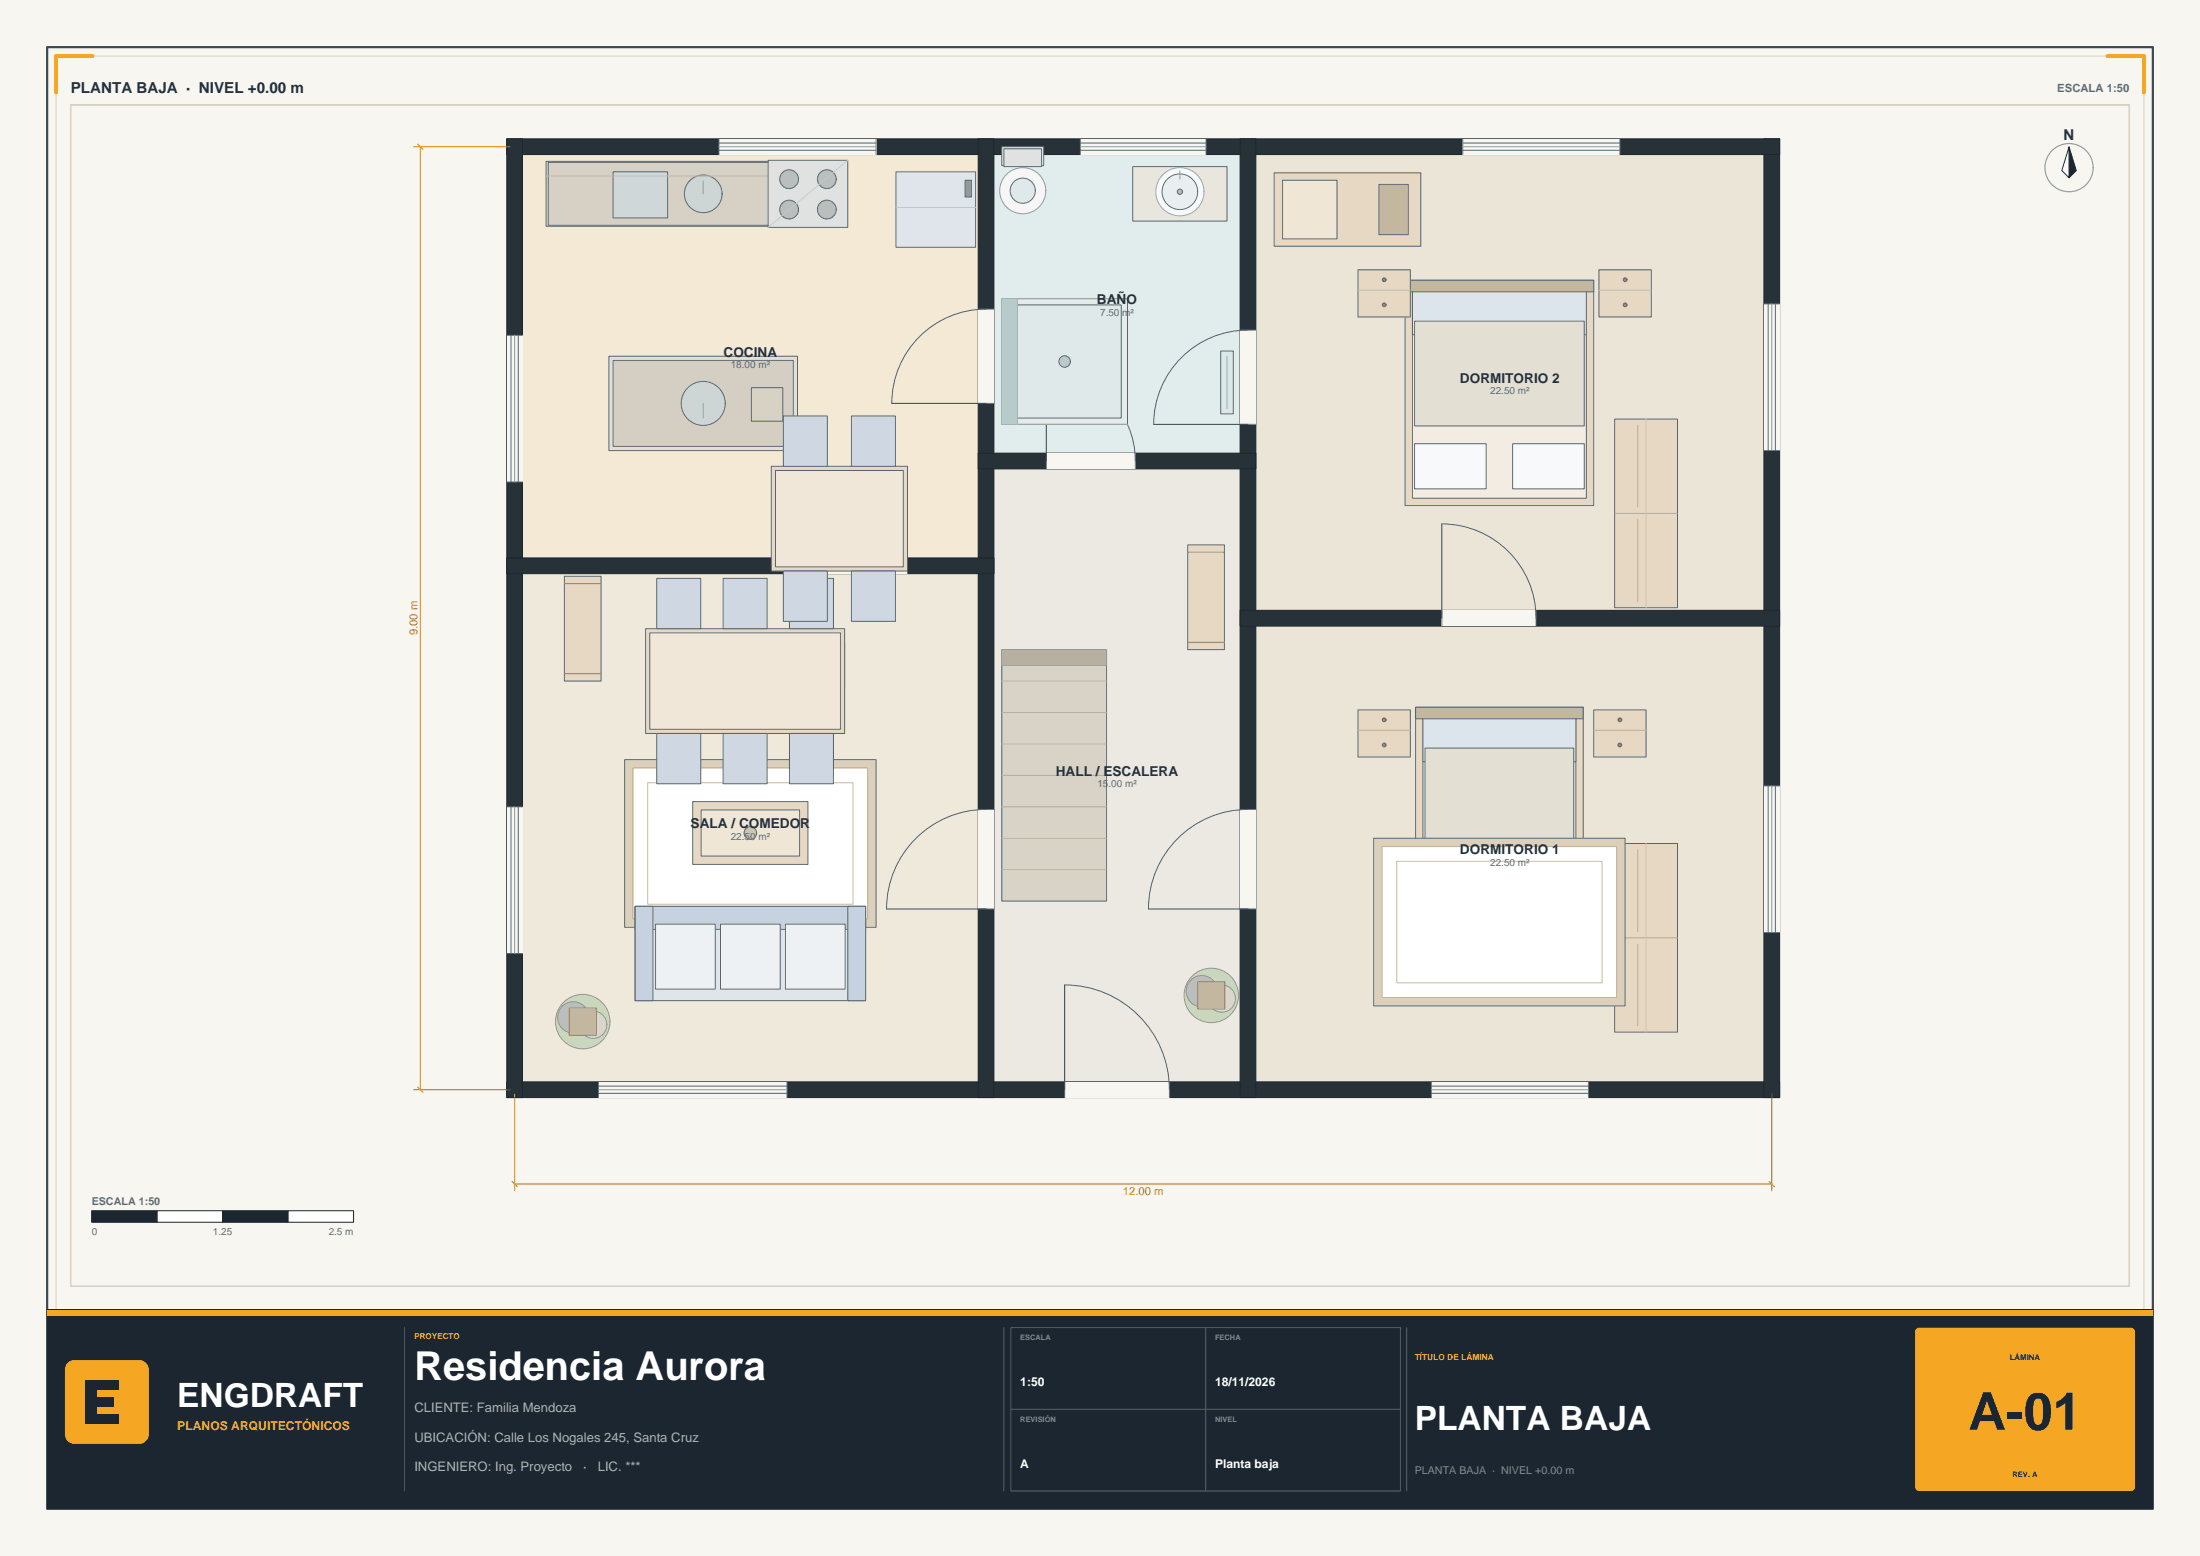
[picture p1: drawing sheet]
<svg xmlns="http://www.w3.org/2000/svg" width="420mm" height="297mm" viewBox="0 0 420 297" stroke-linecap="round" stroke-linejoin="round" font-family="sans-serif">
<path d="M0 0h420v297h-420z" fill="#f8f6f0"/>
<path d="M9 9h402v279h-402z" fill="none" stroke="#3a4650" stroke-width=".42"/>
<path d="M10.7 10.7h398.6v275.6h-398.6z" fill="none" stroke="#d9d3c4" stroke-width=".19"/>
<path d="M17.7 10.7h-7v7M402.3 10.7h7v7M10.7 279.3v7h7M409.3 279.3v7h-7" fill="none" stroke="#f5a623" stroke-width=".7"/>
<path d="M13.5 20h393" fill="none" stroke="#c9c2b2" stroke-width=".25"/>
<path d="M98.2 108h90v100h-90z" fill="#efe9db" stroke="#cac2b1" stroke-width=".19"/>
<path d="M98.2 28h90v80h-90z" fill="#f3e9d5" stroke="#cec2ac" stroke-width=".19"/>
<g fill="#ebe5d7" stroke="#c7beae" stroke-width=".19">
<path d="M238.2 118h100.1v90h-100.1z"/>
<path d="M238.2 28h100.1v90h-100.1z"/>
</g>
<path d="M188.2 88h50v120h-50z" fill="#ece9e2" stroke="#c8c2b7" stroke-width=".19"/>
<path d="M188.2 28h50v60h-50z" fill="#e1ecec" stroke="#bec5bf" stroke-width=".19"/>
<g fill="#263238" stroke="#1d262a" stroke-width=".19">
<path d="M96.8 206.5h243v3h-243z"/>
<path d="M336.7 26.5h3.1v183h-3.1z"/>
<path d="M96.8 26.5h243v3h-243z"/>
<path d="M96.8 26.5h2.9v183h-2.9z"/>
<path d="M186.8 26.5h3v183h-3z"/>
<path d="M236.8 26.5h3v183h-3z"/>
<path d="M96.8 106.5h93v3h-93z"/>
<path d="M236.8 116.5h103v3h-103z"/>
<path d="M186.8 86.5h53v3h-53z"/>
</g>
<path d="M114.3 206.5h35.9v3h-35.9z" fill="#f8f6f0"/>
<path d="M114.3 206.5v3M150.2 206.5v3" fill="none" stroke="#5b6b78" stroke-width=".19"/>
<path d="M114.3 207.3h35.9M114.3 208.7h35.9" fill="none" stroke="#3d6f7a" stroke-width=".19"/>
<path d="M114.3 208h35.9" fill="none" stroke="#7fa3a8" stroke-width=".19"/>
<path d="M203.2 206.5h20v3h-20z" fill="#f8f6f0"/>
<path d="M203.2 206.5v3M223.2 206.5v3" fill="none" stroke="#5b6b78" stroke-width=".19"/>
<path d="M203.2 188v20" fill="none" stroke="#3e4b57" stroke-width=".2"/>
<path d="M203.2 188a20 20 0 0 1 20 20" fill="none" stroke="#4e6070" stroke-width=".19"/>
<path d="M273.2 206.5h30.1v3h-30.1z" fill="#f8f6f0"/>
<path d="M273.2 206.5v3M303.3 206.5v3" fill="none" stroke="#5b6b78" stroke-width=".19"/>
<path d="M273.2 207.3h30.1M273.2 208.7h30.1" fill="none" stroke="#3d6f7a" stroke-width=".19"/>
<path d="M273.2 208h30.1" fill="none" stroke="#7fa3a8" stroke-width=".19"/>
<path d="M336.7 150h3.1v28h-3.1z" fill="#f8f6f0"/>
<path d="M336.7 150h3.1M336.7 178h3.1" fill="none" stroke="#5b6b78" stroke-width=".19"/>
<path d="M337.6 150v28M338.9 150v28" fill="none" stroke="#3d6f7a" stroke-width=".19"/>
<path d="M338.3 150v28" fill="none" stroke="#7fa3a8" stroke-width=".19"/>
<path d="M336.7 58h3.1v28h-3.1z" fill="#f8f6f0"/>
<path d="M336.7 58h3.1M336.7 86h3.1" fill="none" stroke="#5b6b78" stroke-width=".19"/>
<path d="M337.6 58v28M338.9 58v28" fill="none" stroke="#3d6f7a" stroke-width=".19"/>
<path d="M338.3 58v28" fill="none" stroke="#7fa3a8" stroke-width=".19"/>
<path d="M279.3 26.5h30v3h-30z" fill="#f8f6f0"/>
<path d="M279.3 26.5v3M309.3 26.5v3" fill="none" stroke="#5b6b78" stroke-width=".19"/>
<path d="M279.3 28.7h30M279.3 27.3h30" fill="none" stroke="#3d6f7a" stroke-width=".19"/>
<path d="M279.3 28h30" fill="none" stroke="#7fa3a8" stroke-width=".19"/>
<path d="M206.3 26.5h24v3h-24z" fill="#f8f6f0"/>
<path d="M206.3 26.5v3M230.3 26.5v3" fill="none" stroke="#5b6b78" stroke-width=".19"/>
<path d="M206.3 28.7h24M206.3 27.3h24" fill="none" stroke="#3d6f7a" stroke-width=".19"/>
<path d="M206.3 28h24" fill="none" stroke="#7fa3a8" stroke-width=".19"/>
<path d="M137.2 26.5h30.1v3h-30.1z" fill="#f8f6f0"/>
<path d="M137.2 26.5v3M167.3 26.5v3" fill="none" stroke="#5b6b78" stroke-width=".19"/>
<path d="M137.2 28.7h30.1M137.2 27.3h30.1" fill="none" stroke="#3d6f7a" stroke-width=".19"/>
<path d="M137.2 28h30.1" fill="none" stroke="#7fa3a8" stroke-width=".19"/>
<path d="M96.8 64h2.9v28h-2.9z" fill="#f8f6f0"/>
<path d="M96.8 64h2.9M96.8 92h2.9" fill="none" stroke="#5b6b78" stroke-width=".19"/>
<path d="M97.6 64v28M98.9 64v28" fill="none" stroke="#3d6f7a" stroke-width=".19"/>
<path d="M98.2 64v28" fill="none" stroke="#7fa3a8" stroke-width=".19"/>
<path d="M96.8 154h2.9v28h-2.9z" fill="#f8f6f0"/>
<path d="M96.8 154h2.9M96.8 182h2.9" fill="none" stroke="#5b6b78" stroke-width=".19"/>
<path d="M97.6 154v28M98.9 154v28" fill="none" stroke="#3d6f7a" stroke-width=".19"/>
<path d="M98.2 154v28" fill="none" stroke="#7fa3a8" stroke-width=".19"/>
<path d="M186.8 154.5h3v19h-3z" fill="#f8f6f0"/>
<path d="M186.8 154.5h3M186.8 173.5h3" fill="none" stroke="#5b6b78" stroke-width=".19"/>
<path d="M169.3 173.5h18.9" fill="none" stroke="#3e4b57" stroke-width=".2"/>
<path d="M188.2 154.5a19 19 0 0 0-18.9 19" fill="none" stroke="#4e6070" stroke-width=".19"/>
<path d="M186.8 59h3v18h-3z" fill="#f8f6f0"/>
<path d="M186.8 59h3M186.8 77h3" fill="none" stroke="#5b6b78" stroke-width=".19"/>
<path d="M170.2 77h18" fill="none" stroke="#3e4b57" stroke-width=".2"/>
<path d="M188.2 59a18 18 0 0 0-18 18" fill="none" stroke="#4e6070" stroke-width=".19"/>
<path d="M236.8 154.5h3v19h-3z" fill="#f8f6f0"/>
<path d="M236.8 154.5h3M236.8 173.5h3" fill="none" stroke="#5b6b78" stroke-width=".19"/>
<path d="M219.3 173.5h18.9" fill="none" stroke="#3e4b57" stroke-width=".2"/>
<path d="M238.2 154.5a19 19 0 0 0-18.9 19" fill="none" stroke="#4e6070" stroke-width=".19"/>
<path d="M236.8 63h3v18h-3z" fill="#f8f6f0"/>
<path d="M236.8 63h3M236.8 81h3" fill="none" stroke="#5b6b78" stroke-width=".19"/>
<path d="M220.2 81h18" fill="none" stroke="#3e4b57" stroke-width=".2"/>
<path d="M238.2 63a18 18 0 0 0-18 18" fill="none" stroke="#4e6070" stroke-width=".19"/>
<path d="M155.2 106.5h18.1v3h-18.1z" fill="#f8f6f0"/>
<path d="M155.2 106.5v3M173.3 106.5v3" fill="none" stroke="#5b6b78" stroke-width=".19"/>
<path d="M155.2 90v18" fill="none" stroke="#3e4b57" stroke-width=".2"/>
<path d="M155.2 90a18 18 0 0 1 18.1 18" fill="none" stroke="#4e6070" stroke-width=".19"/>
<path d="M275.2 116.5h18v3h-18z" fill="#f8f6f0"/>
<path d="M275.2 116.5v3M293.2 116.5v3" fill="none" stroke="#5b6b78" stroke-width=".19"/>
<path d="M275.2 100v18" fill="none" stroke="#3e4b57" stroke-width=".2"/>
<path d="M275.2 100a18 18 0 0 1 18 18" fill="none" stroke="#4e6070" stroke-width=".19"/>
<path d="M199.8 86.5h16.9v3h-16.9z" fill="#f8f6f0"/>
<path d="M199.8 86.5v3M216.7 86.5v3" fill="none" stroke="#5b6b78" stroke-width=".19"/>
<path d="M199.8 71v17" fill="none" stroke="#3e4b57" stroke-width=".2"/>
<path d="M199.8 71a17 17 0 0 1 16.9 17" fill="none" stroke="#4e6070" stroke-width=".19"/>
<path d="M119.2 145h48.1v32h-48.1z" fill="#ddd0ba" stroke="#5b6875" stroke-width=".19"/>
<path d="M120.8 146.6h44.9v28.8h-44.9z" fill="#fff" stroke="#c4ad8e" stroke-width=".19"/>
<path d="M123.6 149.4h39.2v23.2h-39.2z" fill="#fff" stroke="#cdb99d" stroke-width=".19"/>
<path d="M121.3 173h44v18h-44z" fill="#dfe5ec" stroke="#5b6875" stroke-width=".19"/>
<g fill="#c6d2df" stroke="#5b6875" stroke-width=".19">
<path d="M121.3 173h44v4.4h-44z"/>
<path d="M121.3 173h3.4v18h-3.4z"/>
<path d="M161.9 173h3.4v18h-3.4z"/>
</g>
<g fill="#eef1f4" stroke="#5b6875" stroke-width=".19">
<path d="M125.1 176.4h11.5v12.4h-11.5z"/>
<path d="M137.5 176.4h11.5v12.4h-11.5z"/>
<path d="M149.9 176.4h11.5v12.4h-11.5z"/>
</g>
<path d="M132.3 153h22v12h-22z" fill="#e6d8c3" stroke="#5b6875" stroke-width=".19"/>
<path d="M133.8 154.6h18.9v8.8h-18.9z" fill="#efe6d6" stroke="#5b6875" stroke-width=".19"/>
<circle cx="143.2" cy="159" r="1.2" fill="#d3c1a5" stroke="#5b6875" stroke-width=".19"/>
<path d="M125.3 122.8h35.9v8.4h-35.9z" fill="#e6d8c3" stroke="#5b6875" stroke-width=".19"/>
<path d="M131.2 122.8v8.4M155.2 122.8v8.4" fill="none" stroke="#b9a58b" stroke-width=".19"/>
<path d="M140.8 125.2h4.8v.6h-4.8z" fill="#8e7b63" stroke="#5b6875" stroke-width=".19"/>
<path d="M131.2 122.3h24v2.2h-24z" fill="#3b4651" stroke="#5b6875" stroke-width=".19"/>
<path d="M132.4 122.6h21.7v1.6h-21.7z" fill="#667584" stroke="#5b6875" stroke-width=".19"/>
<path d="M123.3 120h37.9v20h-37.9z" fill="#e6d8c3" stroke="#5b6875" stroke-width=".19"/>
<path d="M124 120.8h36.5v18.4h-36.5z" fill="#f0e7d8" stroke="#5b6875" stroke-width=".19"/>
<g fill="#cfd8e2" stroke="#5b6875" stroke-width=".19">
<path d="M125.4 140h8.4v9.6h-8.4z"/>
<path d="M125.4 110.4h8.4v9.6h-8.4z"/>
<path d="M138 140h8.5v9.6h-8.5z"/>
<path d="M138 110.4h8.5v9.6h-8.5z"/>
<path d="M150.7 140h8.4v9.6h-8.4z"/>
<path d="M150.7 110.4h8.4v9.6h-8.4z"/>
</g>
<circle cx="111.2" cy="195" r="5.2" fill="#c9d8bc" stroke="#8fa583" stroke-width=".19"/>
<circle cx="109.4" cy="194.2" r="3" fill="#b7cca9" stroke="#8fa583" stroke-width=".19"/>
<circle cx="113.2" cy="195.6" r="2.6" fill="#d2dfc7" stroke="#8fa583" stroke-width=".19"/>
<path d="M108.7 192.4h5.1v5.2h-5.1z" fill="#c7b79f" stroke="#9b8a72" stroke-width=".19"/>
<path d="M107.8 110h7v20h-7z" fill="#e6d8c3" stroke="#5b6875" stroke-width=".19"/>
<path d="M107.8 111.4h7M107.8 128.6h7" fill="none" stroke="#9f886b" stroke-width=".19"/>
<path d="M104.2 30.8h48v12.4h-48z" fill="#e8e1d4" stroke="#5b6875" stroke-width=".19"/>
<path d="M104.7 31h47.1v12h-47.1z" fill="#d6d0c5" stroke="#5b6875" stroke-width=".19"/>
<path d="M117.1 32.8h10.4v8.8h-10.4z" fill="#cfd7d9" stroke="#5b6875" stroke-width=".19"/>
<circle cx="134.2" cy="37" r="3.6" fill="#c8d1d3" stroke="#5b6875" stroke-width=".19"/>
<path d="M134.3 34.6v2.4" fill="none" stroke="#8d9aa2" stroke-width=".19"/>
<path d="M104.2 33.6h48" fill="none" stroke="#c1bbb0" stroke-width=".19"/>
<path d="M171 32.8h15.3v14.4h-15.3z" fill="#dfe5e9" stroke="#5b6875" stroke-width=".19"/>
<path d="M171 39.6h15.3" fill="none" stroke="#b9c4cc" stroke-width=".19"/>
<path d="M184.3 34.4h1.1v3.2h-1.1z" fill="#8e9aa3" stroke="#5b6875" stroke-width=".19"/>
<path d="M146.7 30.6h15.2v12.8h-15.2z" fill="#dfe3e5" stroke="#5b6875" stroke-width=".19"/>
<g fill="#aeb8bf" stroke="#5b6875" stroke-width=".19">
<circle cx="150.6" cy="34.2" r="1.8"/>
<circle cx="157.8" cy="34.2" r="1.8"/>
<circle cx="150.6" cy="40" r="1.8"/>
<circle cx="157.8" cy="40" r="1.8"/>
</g>
<path d="M161.9 30.6l-15.2 12.8" fill="none" stroke="#c1c9ce" stroke-width=".19"/>
<path d="M116.3 68h35.9v18h-35.9z" fill="#e6dfd1" stroke="#5b6875" stroke-width=".19"/>
<path d="M117.1 68.8h34.4v16.4h-34.4z" fill="#d5cec2" stroke="#5b6875" stroke-width=".19"/>
<circle cx="134.2" cy="77" r="4.2" fill="#ccd5d7" stroke="#5b6875" stroke-width=".19"/>
<path d="M134.3 77v2.8" fill="none" stroke="#8e9ba3" stroke-width=".19"/>
<path d="M143.4 74h6v6.4h-6z" fill="#d9d2c6" stroke="#5b6875" stroke-width=".19"/>
<path d="M147.3 89h26v20h-26z" fill="#e6d8c3" stroke="#5b6875" stroke-width=".19"/>
<path d="M148.1 89.8h24.3v18.4h-24.3z" fill="#f0e7d8" stroke="#5b6875" stroke-width=".19"/>
<g fill="#cfd8e2" stroke="#5b6875" stroke-width=".19">
<path d="M149.6 109h8.4v9.6h-8.4z"/>
<path d="M149.6 79.4h8.4v9.6h-8.4z"/>
<path d="M162.6 109h8.4v9.6h-8.4z"/>
<path d="M162.6 79.4h8.4v9.6h-8.4z"/>
</g>
<path d="M270.2 135h32.1v42h-32.1z" fill="#e6d8c3" stroke="#5b6875" stroke-width=".19"/>
<path d="M271.6 136.4h29.2v39.2h-29.2z" fill="#f2ece2" stroke="#5b6875" stroke-width=".19"/>
<path d="M271.6 136.4h29.2v9h-29.2z" fill="#dde5ec" stroke="#5b6875" stroke-width=".19"/>
<g fill="#f6f8fa" stroke="#5b6875" stroke-width=".19">
<path d="M272.1 165.2h12.1v8.6h-12.1z"/>
<path d="M288.3 165.2h12.2v8.6h-12.2z"/>
</g>
<path d="M272.1 142.8h28.4v19h-28.4z" fill="#e4dfd3" stroke="#5b6875" stroke-width=".19"/>
<path d="M270.2 135h32.1v2.2h-32.1z" fill="#c9b696" stroke="#5b6875" stroke-width=".19"/>
<path d="M259.3 135.5h9.9v9h-9.9z" fill="#e6d8c3" stroke="#5b6875" stroke-width=".19"/>
<path d="M259.3 139.4h9.9" fill="none" stroke="#cbb99d" stroke-width=".19"/>
<g fill="#8e7b63" stroke="#5b6875" stroke-width=".19">
<circle cx="264.2" cy="142.2" r=".36"/>
<circle cx="264.2" cy="137.4" r=".36"/>
</g>
<path d="M304.2 135.5h10.1v9h-10.1z" fill="#e6d8c3" stroke="#5b6875" stroke-width=".19"/>
<path d="M304.2 139.4h10.1" fill="none" stroke="#cbb99d" stroke-width=".19"/>
<g fill="#8e7b63" stroke="#5b6875" stroke-width=".19">
<circle cx="309.2" cy="142.2" r=".36"/>
<circle cx="309.2" cy="137.4" r=".36"/>
</g>
<path d="M308.2 161h12.1v36h-12.1z" fill="#e6d8c3" stroke="#5b6875" stroke-width=".19"/>
<path d="M308.2 179h12.1" fill="none" stroke="#b49d7d" stroke-width=".19"/>
<path d="M314.3 161v36" fill="none" stroke="#d5c4aa" stroke-width=".19"/>
<path d="M312.7 162.2v15.6M312.7 180.2v15.6" fill="none" stroke="#b9a586" stroke-width=".19"/>
<path d="M262.2 160h48v32h-48z" fill="#ddd0ba" stroke="#5b6875" stroke-width=".19"/>
<path d="M263.9 161.6h44.8v28.8h-44.8z" fill="#fff" stroke="#c4ad8e" stroke-width=".19"/>
<path d="M266.7 164.4h39.2v23.2h-39.2z" fill="#fff" stroke="#cdb99d" stroke-width=".19"/>
<path d="M268.2 53.5h36v43h-36z" fill="#e6d8c3" stroke="#5b6875" stroke-width=".19"/>
<path d="M269.6 54.9h33.2v40.2h-33.2z" fill="#f2ece2" stroke="#5b6875" stroke-width=".19"/>
<path d="M269.6 54.9h33.2v9h-33.2z" fill="#dde5ec" stroke="#5b6875" stroke-width=".19"/>
<g fill="#f6f8fa" stroke="#5b6875" stroke-width=".19">
<path d="M270.1 84.7h13.6v8.6h-13.6z"/>
<path d="M288.8 84.7h13.7v8.6h-13.7z"/>
</g>
<path d="M270.1 61.3h32.4v20h-32.4z" fill="#e4dfd3" stroke="#5b6875" stroke-width=".19"/>
<path d="M268.2 53.5h36v2.2h-36z" fill="#c9b696" stroke="#5b6875" stroke-width=".19"/>
<path d="M259.3 51.5h9.9v9h-9.9z" fill="#e6d8c3" stroke="#5b6875" stroke-width=".19"/>
<path d="M259.3 55.4h9.9" fill="none" stroke="#cbb99d" stroke-width=".19"/>
<g fill="#8e7b63" stroke="#5b6875" stroke-width=".19">
<circle cx="264.2" cy="58.2" r=".36"/>
<circle cx="264.2" cy="53.4" r=".36"/>
</g>
<path d="M305.2 51.5h10v9h-10z" fill="#e6d8c3" stroke="#5b6875" stroke-width=".19"/>
<path d="M305.2 55.4h10" fill="none" stroke="#cbb99d" stroke-width=".19"/>
<g fill="#8e7b63" stroke="#5b6875" stroke-width=".19">
<circle cx="310.2" cy="58.2" r=".36"/>
<circle cx="310.2" cy="53.4" r=".36"/>
</g>
<path d="M308.2 80h12.1v36h-12.1z" fill="#e6d8c3" stroke="#5b6875" stroke-width=".19"/>
<path d="M308.2 98h12.1" fill="none" stroke="#b49d7d" stroke-width=".19"/>
<path d="M314.3 80v36" fill="none" stroke="#d5c4aa" stroke-width=".19"/>
<path d="M312.7 81.2v15.6M312.7 99.2v15.6" fill="none" stroke="#b9a586" stroke-width=".19"/>
<path d="M243.3 33h27.9v14h-27.9z" fill="#e6d8c3" stroke="#5b6875" stroke-width=".19"/>
<path d="M244.8 34.4h10.4v11.2h-10.4z" fill="#efe6d6" stroke="#5b6875" stroke-width=".19"/>
<path d="M263.3 35.2h5.5v9.6h-5.5z" fill="#c9b596" stroke="#5b6875" stroke-width=".19"/>
<path d="M243.3 33h27.9" fill="none" stroke="#a89070" stroke-width=".19"/>
<path d="M191.2 28h8v3.6h-8z" fill="#e9eceb" stroke="#5b6875" stroke-width=".19"/>
<circle cx="195.2" cy="36.4" r="4.4" fill="#f4f5f3" stroke="#8e9ba1" stroke-width=".19"/>
<circle cx="195.2" cy="36.4" r="2.4" fill="#e3e8e7" stroke="#5b6875" stroke-width=".19"/>
<path d="M191.6 28.4h7.3v3.4h-7.3z" fill="#dfe4e2" stroke="#5b6875" stroke-width=".19"/>
<path d="M216.3 31.8h17.9v10.4h-17.9z" fill="#e9e6de" stroke="#5b6875" stroke-width=".19"/>
<circle cx="225.2" cy="36.6" r="4.6" fill="#fbfcfc" stroke="#9aa6ac" stroke-width=".19"/>
<circle cx="225.2" cy="36.6" r="3.4" fill="#e9eff0" stroke="#5b6875" stroke-width=".19"/>
<circle cx="225.2" cy="36.6" r=".5" fill="#aeb9be" stroke="#5b6875" stroke-width=".19"/>
<path d="M225.2 32.6v1.6" fill="none" stroke="#8e9ba1" stroke-width=".19"/>
<path d="M191.2 57h24v24h-24z" fill="#e4ebec" stroke="#5b6875" stroke-width=".19"/>
<path d="M192.5 58.2h21.6v21.6h-21.6z" fill="#dfe9ea" stroke="#5b6875" stroke-width=".19"/>
<path d="M191.2 57h24M191.2 81h24" fill="none" stroke="#9db1b7" stroke-width=".19"/>
<circle cx="203.2" cy="69" r="1.1" fill="#b7c5c8" stroke="#5b6875" stroke-width=".19"/>
<path d="M191.2 57h3v24h-3z" fill="#a8ced6" stroke="#9db1b7" stroke-width=".19"/>
<path d="M233.1 67h2.3v12h-2.3z" fill="#dde3e6" stroke="#5b6875" stroke-width=".19"/>
<path d="M234.2 68v10" fill="none" stroke="#9aa7ae" stroke-width=".19"/>
<path d="M191.2 124h20.1v48h-20.1z" fill="#d9d3c7" stroke="#5b6875" stroke-width=".19"/>
<path d="M191.2 136h20.1M191.2 130h20.1M191.2 160h20.1M191.2 154h20.1M191.2 148h20.1M191.2 142h20.1M191.2 166h20.1" fill="none" stroke="#b8afa0" stroke-width=".19"/>
<path d="M191.2 124h20.1v3h-20.1z" fill="#b6ad9e" stroke="#a59b8b" stroke-width=".19"/>
<circle cx="231.2" cy="190" r="5.2" fill="#c9d8bc" stroke="#8fa583" stroke-width=".19"/>
<circle cx="229.4" cy="189.2" r="3" fill="#b7cca9" stroke="#8fa583" stroke-width=".19"/>
<circle cx="233.2" cy="190.6" r="2.6" fill="#d2dfc7" stroke="#8fa583" stroke-width=".19"/>
<path d="M228.6 187.4h5.3v5.2h-5.3z" fill="#c7b79f" stroke="#9b8a72" stroke-width=".19"/>
<path d="M226.8 104h6.9v20h-6.9z" fill="#e6d8c3" stroke="#5b6875" stroke-width=".19"/>
<path d="M226.8 105.4h6.9M226.8 122.6h6.9" fill="none" stroke="#9f886b" stroke-width=".19"/>
<path d="M79 28h18.4M79.8 27.5l.9 1M80.2 28v180M79 208h18.4M79.8 207.5l.9 1M98.2 208.8v18.5M338.3 208.8v18.5M97.8 225.5l.9 1M98.2 226h240.1M337.8 225.5l.9 1" fill="none" stroke="#b5651d" stroke-width=".19"/>
<path d="M13.5 20h393v225.5h-393z" fill="none" stroke="#d8d2c4" stroke-width=".3"/>
<circle cx="395" cy="32" r="4.6" fill="none" stroke="#8d9aa5" stroke-width=".22"/>
<path d="M395 28l1.4 4.6-1.4 1.3z" fill="#1b2631" stroke="#1b2631" stroke-width=".19"/>
<path d="M395 28v5.9l-1.4-1.3z" fill="#fff" stroke="#1b2631" stroke-width=".19"/>
<path d="M17.5 231.1h12.5v2.2h-12.5z" fill="#1b2631" stroke="#1b2631" stroke-width=".19"/>
<path d="M30 231.1h12.5v2.2h-12.5z" fill="#fff" stroke="#1b2631" stroke-width=".19"/>
<path d="M42.5 231.1h12.5v2.2h-12.5z" fill="#1b2631" stroke="#1b2631" stroke-width=".19"/>
<path d="M55 231.1h12.5v2.2h-12.5z" fill="#fff" stroke="#1b2631" stroke-width=".19"/>
<path d="M9 250h402v38h-402z" fill="#1b2631"/>
<path d="M9 250h402v1h-402z" fill="#f5a623"/>
<path d="M77.2 253.4v31.2M191.6 253.4v31.2M268.5 253.4v31.2" fill="none" stroke="#565e67" stroke-width=".19"/>
<path d="M12.9 260.1l.8-.4 .5-.1h12.4a1.8 1.8 0 0 1 1.8 1.8v12.4a1.8 1.8 0 0 1-1.8 1.8h-12.4a1.8 1.8 0 0 1-1.8-1.8v-12.4l.1-.5z" fill="#f5a623"/>
<g fill="#1b2631">
<path d="M16.3 263.5h2.2v8.2h-2.2z"/>
<path d="M16.3 263.5h6.4v1.9h-6.4z"/>
<path d="M16.3 266.7h5.4v1.8h-5.4z"/>
<path d="M16.3 269.8h6.4v1.9h-6.4z"/>
</g>
<path d="M193 253.4h74.4v31.2h-74.4zM230.2 253.4v31.2M193 269h74.4" fill="none" stroke="#565e67" stroke-width=".19"/>
<path d="M365.8 253.6l.6-.2h40.4a.8 .8 0 0 1 .8 .8v29.6a.8 .8 0 0 1-.8 .8h-40.4a.8 .8 0 0 1-.8-.8v-29.6z" fill="#f5a623"/>
<text font-size="10" fill="#1b2631" x="375.8" y="272.9">A-01</text>
<text font-size="7.6" fill="#fff" x="79.1" y="263.3">Residencia Aurora</text>
<g font-size="6.4" fill="#fff">
<text x="33.8" y="268.6">ENGDRAFT</text>
<text x="270.1" y="272.9">PLANTA BAJA</text>
</g>
<g font-size="2.9" fill="#24313d">
<text x="13.5" y="17.8">PLANTA BAJA · NIVEL +0.00 m</text>
<text x="394" y="26.8">N</text>
</g>
<g font-size="2.6" fill="#24313d">
<text x="209.4" y="58.1">BAÑO</text>
<text x="138.1" y="68.1">COCINA</text>
<text x="278.7" y="73.1">DORMITORIO 2</text>
<text x="201.5" y="148.1">HALL / ESCALERA</text>
<text x="131.8" y="158.1">SALA / COMEDOR</text>
<text x="278.7" y="163.1">DORMITORIO 1</text>
</g>
<g font-size="2.5" fill="#adb1b5">
<text x="79.1" y="269.6">CLIENTE: Familia Mendoza</text>
<text x="79.1" y="275.2">UBICACIÓN: Calle Los Nogales 245, Santa Cruz</text>
<text x="79.1" y="280.8">INGENIERO: Ing. Proyecto</text>
<text x="111.3" y="280.8">·</text>
<text x="114.1" y="280.8">LIC. ***</text>
</g>
<g font-size="2.3" fill="#fff">
<text x="194.8" y="264.5">1:50</text>
<text x="232" y="264.5">18/11/2026</text>
<text x="194.8" y="280.1">A</text>
<text x="232" y="280.1">Planta baja</text>
</g>
<text font-size="2.3" fill="#f5a623" x="33.8" y="272.9">PLANOS ARQUITECTÓNICOS</text>
<text font-size="2.2" fill="#5b6b78" x="392.8" y="17.5">ESCALA 1:50</text>
<g font-size="2.2" fill="#b5651d">
<text x="79.7" y="121.3" transform="rotate(-90 79.7 121.3)">9.00 m</text>
<text x="214.4" y="228.1">12.00 m</text>
</g>
<text font-size="2" fill="#5b6b78" x="17.5" y="230">ESCALA 1:50</text>
<text font-size="2" fill="#848a90" x="270.1" y="281.3">PLANTA BAJA · NIVEL +0.00 m</text>
<g font-size="1.9" fill="#5b6b78">
<text x="210" y="60.3">7.50 m²</text>
<text x="139.5" y="70.3">18.00 m²</text>
<text x="284.5" y="75.3">22.50 m²</text>
<text x="209.5" y="150.3">15.00 m²</text>
<text x="139.5" y="160.3">22.50 m²</text>
<text x="284.5" y="165.3">22.50 m²</text>
<text x="17.5" y="235.7">0</text>
<text x="40.7" y="235.7">1.25</text>
<text x="62.7" y="235.7">2.5 m</text>
</g>
<text font-size="1.6" fill="#f5a623" x="270.1" y="259.6">TÍTULO DE LÁMINA</text>
<text font-size="1.5" fill="#f5a623" x="79.1" y="255.7">PROYECTO</text>
<text font-size="1.5" fill="#1b2631" x="383.7" y="259.6">LÁMINA</text>
<g font-size="1.4" fill="#848a90">
<text x="194.8" y="255.7">ESCALA</text>
<text x="232" y="255.7">FECHA</text>
<text x="194.8" y="271.3">REVISIÓN</text>
<text x="232" y="271.3">NIVEL</text>
</g>
<text font-size="1.4" fill="#1b2631" x="384.2" y="282">REV. A</text>
</svg>
